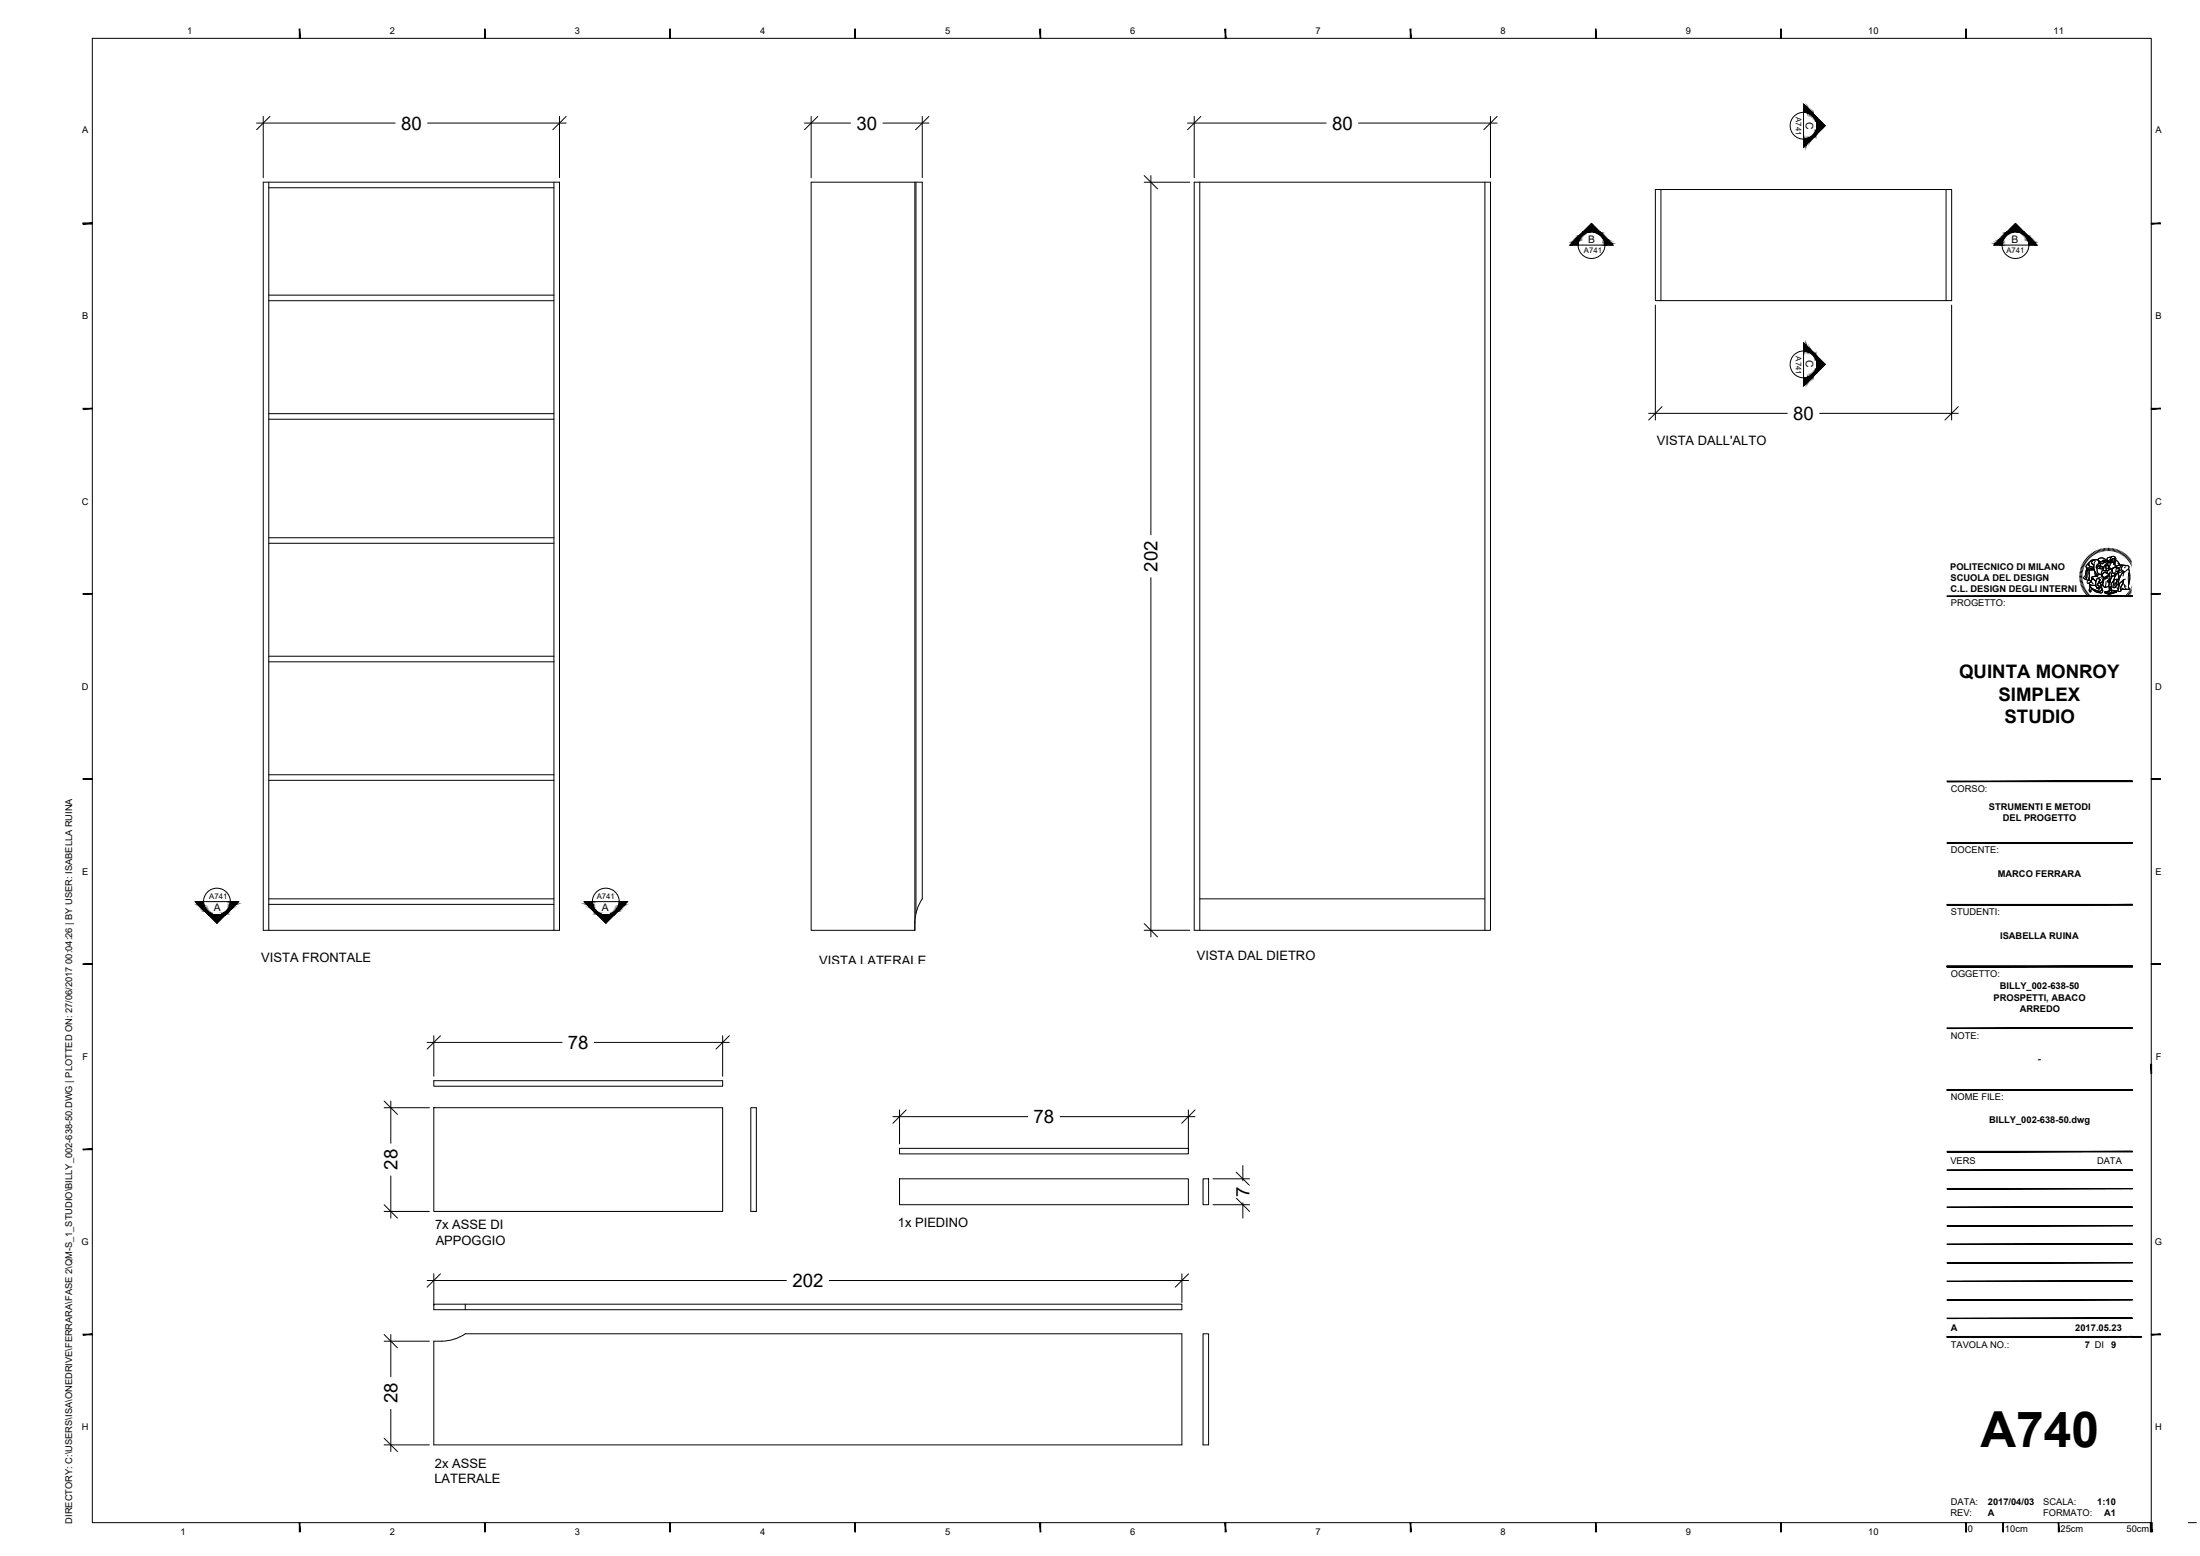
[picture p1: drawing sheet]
<svg xmlns="http://www.w3.org/2000/svg" width="594mm" height="420mm" viewBox="0 0 594 420" stroke-linecap="round" stroke-linejoin="round" font-family="sans-serif">
<!-- layer: ALTRE LINEE -->
<g fill="none" stroke="#000" stroke-width=".27">
<path d="M69.3 33.2h37.4M71.1 31.4v16.6M115.5 33.2h37.4M151.1 31.4v16.6M217.2 33.2h12.5M219 31.4v16.6M238.4 33.2h12.4M249 31.4v16.6M320.7 33.2h37.4M322.5 31.4v16.6M366.9 33.2h37.4M402.5 31.4v16.6"/>
<path d="M71.1 49.2h80v202h-80zM72.6 50.7h77M72.6 49.2v202M149.6 49.2v202M247 49.2v202h-28v-202h30v193.5a11.6 11.6 0 0 0-1.9 6.4M247.3 49.2v197.4M322.5 49.2h80v202h-80zM324 49.2v202M401 49.2v202M447 51.2h80v30h-80zM448.5 51.2v30M525.5 51.2v30"/>
<path d="M72.6 79.7h77M72.6 81.2h77M447 82.4v31M527 82.4v31M72.6 111.7h77M72.6 113.2h77M445.2 111.6h37.4M491.4 111.6h37.4M72.6 146.7h77M72.6 145.2h77M72.6 178.7h77M72.6 177.2h77"/>
<path d="M72.6 210.7h77M72.6 209.2h77M72.6 244.2h77M72.6 242.7h77M324 242.7h77M117.1 279.7v10.9M195.1 279.7v10.9M103.7 299.1h12.2M105.5 297.3v11.4M115.3 281.5h36.5M117.1 299.1h78v28h-78zM117.1 291.8h78v1.5h-78z"/>
<path d="M160.5 281.5h36.4M202.7 299.1h1.5v28h-1.5zM242.9 299.7v9.2M320.9 299.7v10.7M105.5 317.5v11.4M241.1 301.5h36.4M242.9 318.3h78v7h-78zM242.9 310.1h78v1.5h-78zM286.3 301.5h36.4M324.9 318.3h1.5v7h-1.5zM103.7 327.1h12.2M115.3 345.8h97.1"/>
<path d="M117.1 352.2h202v1.5h-202zM117.1 344v8.5M125.6 352.2v1.5M223.9 345.8h97M319.1 344v7.7M103.7 362.2h12.2M105.5 360.4v11.3M117.1 362.2a12.8 12.8 0 0 0 8.5-2h193.5v30h-202zM324.9 360.2h1.5v30h-1.5zM103.7 390.2h12.2M105.5 380.6v11.4"/>
</g>
<!-- layer: 0 -->
<g fill="none" stroke="#000" stroke-width=".27">
<path d="M72.9 31.4l-3.6 3.6M152.9 31.4l-3.6 3.6M220.8 31.4l-3.6 3.6M250.8 31.4l-3.6 3.6M324.3 31.4l-3.6 3.6M404.3 31.4l-3.6 3.6M309 47.4l3.6 3.6M448.8 109.8l-3.6 3.6M528.8 109.8l-3.6 3.6M309 249.4l3.6 3.6M118.9 279.7l-3.6 3.6M196.9 279.7l-3.6 3.6"/>
<path d="M103.7 297.3l3.6 3.6M244.7 299.7l-3.6 3.6M322.7 299.7l-3.6 3.6M327.6 318.3h9.8M333.8 316.5l3.6 3.6M335.6 314.7v4.1M103.7 325.3l3.6 3.6M327.6 325.3h9.8M333.8 323.5l3.6 3.6M335.6 324.8v4.1M118.9 344l-3.6 3.6M320.9 344l-3.6 3.6"/>
<path d="M103.7 360.4l3.6 3.6M103.7 388.4l3.6 3.6"/>
</g>
<!-- layer: ALTRE LINEE -->
<g fill="#fff" stroke="#fff" stroke-width=".27">
<path d="M108.1 31v4.4l5.9-4.4zM108.1 35.4l5.9-4.4v4.4z"/>
<path d="M231.1 31v4.4l5.9-4.4zM231.1 35.4l5.9-4.4v4.4z"/>
<path d="M359.5 31v4.4l5.9-4.4zM359.5 35.4l5.9-4.4v4.4z"/>
<path d="M153.2 279.3v4.4l5.9-4.4zM153.2 283.7l5.9-4.4v4.4z"/>
<path d="M103.3 310.1v6h4.4zM103.3 310.1h4.4v6z"/>
<path d="M103.3 373.2v5.9h4.4zM103.3 373.2h4.4v5.9z"/>
<path d="M213.8 343.6v4.4l8.7-4.4zM213.8 348l8.7-4.4v4.4z"/>
<path d="M279 299.3v4.4l5.8-4.4zM279 303.7l5.8-4.4v4.4z"/>
<path d="M484.1 109.4v4.4l5.8-4.4zM484.1 113.8l5.8-4.4v4.4z"/>
</g>
<!-- layer: A-ANNO-SYMB -->
<g fill="#000" stroke="#000" stroke-width=".27">
<path d="M490.6 31.7l2.3 2.3-2.3 2.2zM429.8 60.3l2.2 2.3h-4.4zM544.2 60.3l2.3 2.3h-4.5zM490.6 96.2l2.3 2.2-2.3 2.2zM56.4 247.1h4.4l-2.2 2.2zM161.4 247.1h4.4l-2.2 2.2z"/>
<path d="M487 28.1l.4 .4v1.8zM487 28.1v2.2h.4z"/>
<path d="M487 37.6h.4v1.8zM487 37.6v2.2l.4-.4z"/>
<path d="M487.4 28.5l.4 .4v1.5zM487.4 28.5v1.8l.4 .1z"/>
<path d="M487.4 37.6l.4-.1v1.5zM487.4 37.6v1.8l.4-.4z"/>
<path d="M487.8 28.9l.3 .3v1.3zM487.8 28.9v1.5l.3 .1z"/>
<path d="M487.8 37.5l.3-.1v1.3zM487.8 37.5v1.5l.3-.3z"/>
<path d="M488.1 29.2l.4 .4v1zM488.1 29.2v1.3l.4 .1z"/>
<path d="M488.1 37.4l.4-.1v1zM488.1 37.4v1.3l.4-.4z"/>
<path d="M488.5 29.6l.3 .3v.9zM488.5 29.6v1l.3 .2z"/>
<path d="M488.5 37.3l.3-.2v.9zM488.5 37.3v1l.3-.3z"/>
<path d="M488.8 29.9l.3 .4v.7zM488.8 29.9v.9l.3 .2z"/>
<path d="M488.8 37.1l.3-.2v.7zM488.8 37.1v.9l.3-.4z"/>
<path d="M489.1 30.3l.3 .2v.8zM489.1 30.3v.7l.3 .3z"/>
<path d="M489.1 36.9l.3-.3v.8zM489.1 36.9v.7l.3-.2z"/>
<path d="M489.4 30.5l.3 .3v.7zM489.4 30.5v.8l.3 .2z"/>
<path d="M489.7 36.4v.7l-.3-.5zM489.4 36.6v.8l.3-.3z"/>
<path d="M489.7 30.8l.3 .2v.8zM489.7 30.8v.7l.3 .3z"/>
<path d="M490 36.1v.8l-.3-.5zM489.7 36.4v.7l.3-.2z"/>
<path d="M490 31l.2 .3v.8zM490 31v.8l.2 .3z"/>
<path d="M490.2 35.8v.9l-.2-.6zM490 36.1v.8l.2-.2z"/>
<path d="M490.2 31.3l.1 .1v1.1zM490.2 31.3l.1 1.2z"/>
<path d="M490.3 35.4v1.1l-.1-.7zM490.2 35.8v.9l.1-.2z"/>
<path d="M490.3 31.4l.2 1.4zM490.3 31.4l.2 1.4z"/>
<path d="M490.5 35.1v1.2zM490.3 35.4v1.1z"/>
<path d="M490.5 31.6l.1 1.6zM490.5 31.6l.1 1.6z"/>
<path d="M490.6 34.7v1.5zM490.5 35.1v1.2z"/>
<path d="M490.6 31.7v1.9zM490.6 31.7v1.9z"/>
<path d="M490.6 34.3v1.9zM490.6 34.7v1.5z"/>
<path d="M490.6 31.7v2.3zM490.6 31.7v2.3z"/>
<path d="M490.6 34v2.2zM490.6 34.3v1.9z"/>
<path d="M424.3 65.8h1.9l-2.2 .4zM424 66.2h2.1l.1-.4z"/>
<path d="M424.3 65.8l.4-.4h1.5zM424.3 65.8h1.9v-.4z"/>
<path d="M425.1 65.1h1.2l-1.6 .3zM424.7 65.4h1.5l.1-.3z"/>
<path d="M425.4 64.7h1.1l-1.4 .4zM425.1 65.1h1.2l.2-.4z"/>
<path d="M425.8 64.4h.8l-1.2 .3zM425.4 64.7h1.1l.1-.3z"/>
<path d="M426.1 64.1h.7l-1 .3zM425.8 64.4h.8l.2-.3z"/>
<path d="M426.4 63.8h.7l-1 .3zM426.1 64.1h.7l.3-.3z"/>
<path d="M426.4 63.8l.2-.3h.7zM426.4 63.8h.7l.2-.3z"/>
<path d="M426.9 63.2h.7l-1 .3zM426.6 63.5h.7l.3-.3z"/>
<path d="M426.9 63.2l.2-.2h.9zM426.9 63.2h.7l.4-.2z"/>
<path d="M427.2 62.9h1.1l-1.2 .1zM427.1 63l1.2-.1z"/>
<path d="M427.4 62.7h1.3l-1.5 .2zM427.2 62.9l1.5-.2z"/>
<path d="M427.5 62.6h1.5l-1.6 .1zM427.4 62.7l1.6-.1z"/>
<path d="M427.5 62.6h1.9zM427.5 62.6h1.9z"/>
<path d="M427.6 62.6h2.2zM427.5 62.6h2.3z"/>
<path d="M429.8 62.6h2.2zM430.1 62.6h1.9z"/>
<path d="M430.1 62.6h1.9zM430.5 62.6h1.6z"/>
<path d="M430.5 62.6h1.6zM430.9 62.7h1.3z"/>
<path d="M430.9 62.7h1.3zM431.2 62.9h1.1z"/>
<path d="M431.2 62.9h1.1l-.7 .1zM431.6 63h.9l-.2-.1z"/>
<path d="M431.6 63h.9l-.6 .2zM431.9 63.2h.8l-.2-.2z"/>
<path d="M431.9 63.2h.8l-.5 .3zM432.2 63.5h.7l-.2-.3z"/>
<path d="M432.2 63.5h.7l-.4 .3zM432.5 63.8h.7l-.3-.3z"/>
<path d="M432.5 63.8h.7l-.5 .3zM432.7 64.1h.8l-.3-.3z"/>
<path d="M432.7 64.1h.8l-.6 .3zM432.9 64.4h.9l-.3-.3z"/>
<path d="M432.9 64.4h.9l-.7 .3zM433.1 64.7h1l-.3-.3z"/>
<path d="M433.1 64.7h1l-.9 .4zM433.2 65.1h1.3l-.4-.4z"/>
<path d="M433.2 65.1h1.3l-1.2 .3zM433.3 65.4h1.5l-.3-.3z"/>
<path d="M433.3 65.4h1.5l-1.4 .4zM433.4 65.8h1.8l-.4-.4z"/>
<path d="M433.4 65.8h1.8l-1.8 .4zM433.4 66.2h2.2l-.4-.4z"/>
<path d="M538.8 65.8l1.8 .4v-.4zM538.8 65.8l1.8 .4h-2.2z"/>
<path d="M539.2 65.4l1.4 .4 .1-.4zM538.8 65.8l.4-.4 1.4 .4z"/>
<path d="M539.5 65.1l1.2 .3 .1-.3zM539.5 65.1l1.2 .3h-1.5z"/>
<path d="M539.9 64.7l.9 .4 .1-.4zM539.9 64.7l.9 .4h-1.3z"/>
<path d="M540.2 64.4l.7 .3 .2-.3zM540.2 64.4l.7 .3h-1z"/>
<path d="M540.6 64.1l.5 .3 .2-.3zM540.6 64.1l.5 .3h-.9z"/>
<path d="M540.8 63.8l.5 .3 .3-.3zM540.8 63.8l.5 .3h-.7z"/>
<path d="M541.1 63.5l.5 .3 .2-.3zM540.8 63.8l.3-.3 .5 .3z"/>
<path d="M541.3 63.2l.5 .3 .3-.3zM541.3 63.2l.5 .3h-.7z"/>
<path d="M541.5 63l.6 .2 .3-.2zM541.5 63l.6 .2h-.8z"/>
<path d="M541.7 62.9l.7 .1 .4-.1zM541.7 62.9l.7 .1h-.9z"/>
<path d="M541.9 62.7h1.2zM541.7 62.9h1.1z"/>
<path d="M541.9 62.6h1.6zM541.9 62.6l1.2 .1h-1.2z"/>
<path d="M542 62.6h1.9zM541.9 62.6h1.6z"/>
<path d="M542 62.6h2.2zM542 62.6h1.9z"/>
<path d="M544.2 62.6h2.3zM544.2 62.6h2.3z"/>
<path d="M544.6 62.6h1.9zM544.6 62.6h1.9z"/>
<path d="M545 62.6l1.6 .1zM545 62.6l1.6 .1z"/>
<path d="M545.4 62.7l1.4 .2zM545.4 62.7l1.4 .2z"/>
<path d="M545.7 62.9l1.2 .1-.1-.1zM545.7 62.9l1.2 .1z"/>
<path d="M546.1 63l1 .2-.2-.2zM546.1 63l1 .2h-.7z"/>
<path d="M546.4 63.2l1 .3-.3-.3zM546.4 63.2l1 .3h-.7z"/>
<path d="M546.7 63.5l1 .3-.3-.3zM546.7 63.5l1 .3h-.8z"/>
<path d="M546.9 63.8l1 .3-.2-.3zM546.9 63.8l1 .3h-.7z"/>
<path d="M547.2 64.1l1.1 .3-.4-.3zM547.2 64.1l1.1 .3h-.9z"/>
<path d="M547.4 64.4l1.2 .3-.3-.3zM547.4 64.4l1.2 .3h-1z"/>
<path d="M547.6 64.7l1.4 .4-.4-.4zM547.6 64.7l1.4 .4h-1.3z"/>
<path d="M547.7 65.1l1.6 .3-.3-.3zM547.7 65.1l1.6 .3h-1.5z"/>
<path d="M547.8 65.4l1.9 .4-.4-.4zM547.8 65.4l1.9 .4h-1.9z"/>
<path d="M547.8 65.8l2.3 .4-.4-.4zM547.8 65.8l2.3 .4h-2.2z"/>
<path d="M487.4 93l-.4 1.8h.4zM487 92.6l.4 .4-.4 1.8z"/>
<path d="M487.8 93.3l-.4 1.5 .4 .1zM487.4 93l.4 .3-.4 1.5z"/>
<path d="M488.1 93.7l-.3 1.2 .3 .1zM487.8 93.3l.3 .4-.3 1.2z"/>
<path d="M488.5 94l-.4 1 .4 .1zM488.1 93.7l.4 .3-.4 1z"/>
<path d="M488.8 94.4l-.3 .7 .3 .2zM488.5 94l.3 .4-.3 .7z"/>
<path d="M489.1 94.7l-.3 .6 .3 .2zM488.8 94.4l.3 .3-.3 .6z"/>
<path d="M489.4 95l-.3 .5 .3 .2zM489.1 94.7l.3 .3-.3 .5z"/>
<path d="M489.7 95.3l-.3 .4 .3 .3zM489.4 95l.3 .3-.3 .4z"/>
<path d="M490 95.5l-.3 .5 .3 .3zM489.7 95.3l.3 .2-.3 .5z"/>
<path d="M490.2 95.7l-.2 .6 .2 .3zM490 95.5l.2 .2-.2 .6z"/>
<path d="M490.3 95.9l-.1 .7 .1 .3zM490.2 95.7l.1 .2-.1 .7z"/>
<path d="M490.5 96v1.3zM490.3 95.9v1z"/>
<path d="M490.6 96.1v1.5zM490.5 96v1.3z"/>
<path d="M490.6 96.2v1.8zM490.6 96.1v1.5z"/>
<path d="M490.6 96.2v2.2zM490.6 96.2v1.8z"/>
<path d="M487.4 102l-.4 2.2 .4-.4zM487 102h.4l-.4 2.2z"/>
<path d="M487.8 101.9l-.4 1.9 .4-.3zM487.4 102l.4-.1-.4 1.9z"/>
<path d="M488.1 101.8l-.3 1.7 .3-.4zM487.8 101.9l.3-.1-.3 1.7z"/>
<path d="M488.5 101.7l-.4 1.4 .4-.3zM488.1 101.8l.4-.1-.4 1.4z"/>
<path d="M488.8 101.5l-.3 1.3 .3-.4zM488.5 101.7l.3-.2-.3 1.3z"/>
<path d="M489.1 101.3l-.3 1.1 .3-.3zM488.8 101.5l.3-.2-.3 1.1z"/>
<path d="M489.4 101.1l-.3 1 .3-.3zM489.1 101.3l.3-.2-.3 1z"/>
<path d="M489.7 100.8l-.3 1 .3-.3zM489.7 100.8l-.3 1v-.7z"/>
<path d="M490 100.5l-.3 1 .3-.2zM490 100.5l-.3 1v-.7z"/>
<path d="M490.2 100.2l-.2 1.1 .2-.2zM490.2 100.2l-.2 1.1v-.8z"/>
<path d="M490.3 99.9l-.1 1.2 .1-.2zM490.3 99.9l-.1 1.2z"/>
<path d="M490.5 99.5l-.2 1.4zM490.5 99.5l-.2 1.4z"/>
<path d="M490.6 99.2l-.1 1.6zM490.6 99.2l-.1 1.6z"/>
<path d="M490.6 98.8v1.9zM490.6 98.8v1.9z"/>
<path d="M490.6 98.4v2.2zM490.6 98.4v2.2z"/>
<path d="M52.8 243.5l.3 .3h1.9zM52.8 243.5h2.2v.3z"/>
<path d="M53.1 243.8l.4 .4h1.5zM53.1 243.8h1.9v.4z"/>
<path d="M53.5 244.2l.4 .4h1.2zM53.5 244.2h1.5l.1 .4z"/>
<path d="M53.9 244.6l.3 .3h1.1zM53.9 244.6h1.2l.2 .3z"/>
<path d="M54.2 244.9l.4 .4h.8zM54.2 244.9h1.1l.1 .4z"/>
<path d="M54.6 245.3l.3 .3h.7zM54.6 245.3h.8l.2 .3z"/>
<path d="M54.9 245.6l.3 .3h.7zM54.9 245.6h.7l.3 .3z"/>
<path d="M55.2 245.9l.2 .3h.8zM55.2 245.9h.7l.3 .3z"/>
<path d="M55.4 246.2l.3 .2h.7zM55.4 246.2h.8l.2 .2z"/>
<path d="M55.7 246.4l.2 .2h.9zM55.7 246.4h.7l.4 .2z"/>
<path d="M55.9 246.6l.2 .2h1zM55.9 246.6l1.2 .2z"/>
<path d="M56.1 246.8l1.4 .1zM56.1 246.8l1.4 .1z"/>
<path d="M56.2 246.9l1.6 .1zM56.2 246.9l1.6 .1z"/>
<path d="M56.3 247l1.9 .1zM56.3 247l1.9 .1z"/>
<path d="M56.3 247.1h2.3zM56.3 247.1h2.3z"/>
<path d="M58.6 247.1h2.2zM59 247.1h1.8z"/>
<path d="M59 247.1h1.8zM59.3 247h1.6z"/>
<path d="M59.3 247h1.6zM59.7 246.9h1.3z"/>
<path d="M59.7 246.9h1.3l-1-.1zM60 246.8h1.1l-.1 .1z"/>
<path d="M60 246.8h1.1l-.7-.2zM60.4 246.6h.9l-.2 .2z"/>
<path d="M60.4 246.6h.9l-.6-.2zM60.7 246.4h.8l-.2 .2z"/>
<path d="M60.7 246.4h.8l-.5-.2zM61 246.2h.7l-.2 .2z"/>
<path d="M61.3 245.9l-.3 .3h.7zM61.3 245.9h.7l-.3 .3z"/>
<path d="M61.5 245.6l-.2 .3h.7zM61.5 245.6h.8l-.3 .3z"/>
<path d="M61.7 245.3l-.2 .3h.8zM61.7 245.3h.9l-.3 .3z"/>
<path d="M61.9 244.9l-.2 .4h.9zM61.9 244.9h1l-.3 .4z"/>
<path d="M62 244.6l-.1 .3h1zM62 244.6h1.3l-.4 .3z"/>
<path d="M62.1 244.2l-.1 .4h1.3zM62.1 244.2h1.5l-.3 .4z"/>
<path d="M62.2 243.8l-.1 .4h1.5zM62.2 243.8h1.8l-.4 .4z"/>
<path d="M62.2 243.5v.3h1.8zM62.2 243.5h2.2l-.4 .3z"/>
<path d="M158.1 243.8l1.9-.3v.3zM157.8 243.5l.3 .3 1.9-.3z"/>
<path d="M158.5 244.2l1.5-.4v.4zM158.1 243.8l.4 .4 1.5-.4z"/>
<path d="M158.9 244.6l1.1-.4 .1 .4zM158.5 244.2l.4 .4 1.1-.4z"/>
<path d="M159.2 244.9l.9-.3 .2 .3zM158.9 244.6l.3 .3 .9-.3z"/>
<path d="M159.6 245.3l.7-.4 .2 .4zM159.2 244.9l.4 .4 .7-.4z"/>
<path d="M159.9 245.6l.6-.3 .2 .3zM159.6 245.3l.3 .3 .6-.3z"/>
<path d="M160.2 245.9l.5-.3 .2 .3zM159.9 245.6l.3 .3 .5-.3z"/>
<path d="M160.5 246.2l.4-.3 .3 .3zM160.2 245.9l.3 .3 .4-.3z"/>
<path d="M160.7 246.4l.5-.2 .3 .2zM160.5 246.2l.2 .2 .5-.2z"/>
<path d="M160.9 246.6l.6-.2 .3 .2zM160.7 246.4l.2 .2 .6-.2z"/>
<path d="M161.1 246.8l.7-.2 .3 .2zM160.9 246.6l.2 .2 .7-.2z"/>
<path d="M161.2 246.9l.9-.1 .4 .1zM161.1 246.8l.1 .1 .9-.1z"/>
<path d="M161.3 247h1.5zM161.2 246.9h1.3z"/>
<path d="M161.3 247.1h1.9zM161.3 247h1.5z"/>
<path d="M161.4 247.1h2.2zM161.3 247.1h1.9z"/>
<path d="M163.6 247.1h2.2zM163.6 247.1h2.2z"/>
<path d="M164 247.1l1.9-.1zM164 247.1l1.9-.1z"/>
<path d="M164.3 247l1.7-.1zM164.3 247l1.7-.1z"/>
<path d="M164.7 246.9l1.4-.1zM164.7 246.9l1.4-.1z"/>
<path d="M165.1 246.8l1.2-.2-.2 .2zM165.1 246.8l1.2-.2z"/>
<path d="M165.4 246.6l1.1-.2-.2 .2zM165.4 246.6l1.1-.2h-.8z"/>
<path d="M165.7 246.4l1-.2-.2 .2zM165.7 246.4l1-.2h-.7z"/>
<path d="M166 246.2l1-.3-.3 .3zM166.3 245.9l-.3 .3 1-.3z"/>
<path d="M166.3 245.9l1-.3-.3 .3zM166.5 245.6l-.2 .3 1-.3z"/>
<path d="M166.5 245.6l1.1-.3-.3 .3zM166.7 245.3l-.2 .3 1.1-.3z"/>
<path d="M166.7 245.3l1.2-.4-.3 .4zM166.9 244.9l-.2 .4 1.2-.4z"/>
<path d="M166.9 244.9l1.4-.3-.4 .3zM167 244.6l-.1 .3 1.4-.3z"/>
<path d="M167 244.6l1.7-.4-.4 .4zM167.1 244.2l-.1 .4 1.7-.4z"/>
<path d="M167.1 244.2l1.9-.4-.3 .4zM167.2 243.8l-.1 .4 1.9-.4z"/>
<path d="M167.2 243.8l2.2-.3-.4 .3zM167.2 243.5v.3l2.2-.3z"/>
</g>
<g fill="none" stroke="#000" stroke-width=".27">
<path d="M487 30.3v-2.2l5.9 5.9-5.9 5.8v-2.2M426.1 66.2h-2.1l5.8-5.9 5.8 5.9h-2.2M540.6 66.2h-2.2l5.8-5.9 5.9 5.9h-2.2M487 94.8v-2.2l5.9 5.8-5.9 5.8v-2.2M55 243.5h-2.2l5.8 5.8 5.8-5.8h-2.2M160 243.5h-2.2l5.8 5.8 5.8-5.8h-2.2"/>
<circle cx="487" cy="33.9" r="3.6"/>
<circle cx="429.8" cy="66.2" r="3.6"/>
<circle cx="544.2" cy="66.2" r="3.6"/>
<circle cx="487" cy="98.4" r="3.6"/>
<circle cx="58.6" cy="243.5" r="3.6"/>
<circle cx="163.6" cy="243.5" r="3.6"/>
</g>
<!-- layer: SIMBOLI -->
<path d="M487 30.3v7.3M426.1 66.2h7.3M540.6 66.2h7.3M487 94.8v7.2M55 243.5h7.2M160 243.5h7.2" fill="none" stroke="#000" stroke-width=".27"/>
<!-- layer: 0 -->
<path d="M333.5 320.3v3h4.3zM333.5 320.3h4.3v3z" fill="#fff" stroke="#fff" stroke-width=".27"/>
<!-- layer: G-ANNO-LOGO -->
<g fill="none" stroke="#000" stroke-width=".27">
<path d="M561.6 155.7h.6M561.6 155.3h.6M561.6 154.9l.7 .1M561.6 154.6l.7 .1M561.7 154.2l.7 .2M561.8 153.9l.6 .1M561.9 153.5l.6 .2M562 153.2l.6 .2M562.1 152.9l.6 .2M562.2 152.5l.6 .3M562.2 156h-.6M562.3 156.3l-.7 .1"/>
<path d="M562.3 156.6l-.7 .1M562.4 157l-.7 .1M562.4 152.2l.6 .3M562.4 157.3l-.6 .1M562.5 157.6l-.6 .2M562.6 151.9l.5 .3M562.6 157.9l-.6 .2M562.7 158.2l-.6 .2M562.7 151.6l.6 .4M562.8 158.5l-.6 .3M562.9 151.3l.6 .4M563 158.8l-.6 .3"/>
<path d="M563.1 159.1l-.6 .3M563.2 151l.5 .4M563.3 159.4l-.6 .3M563.4 150.7l.5 .5M563.4 153.3l.7 .1a.85 .85 0 0 0 1.3-.2l.1 .6-.9 .1a.78 .78 0 0 1-1.2-.5zM563.5 153.3v.4M563.5 159.6l-.6 .4M563.6 150.5l.5 .4M563.6 153.8l-.2 .6-.2 1.3-.3 .7 .4 .1M563.7 159.9l-.6 .4M563.7 152.3l.4-.2-.1 .3a.83 .83 0 0 0 1 .7l.3 .2-.1 .1a.74 .74 0 0 1-1.1 0h-.3a.51 .51 0 0 1-.5-.4 .51 .51 0 0 1 .3-.6zM563.9 150.2l.4 .5"/>
<path d="M563.9 153.8l-.3 .5-.1 1.6-.2 .6 .7 .2M563.9 153.8l.4 .1-.2 .5 .1 1.2-.1 1-.1 .1a.44 .44 0 0 1-.6-.2 .44 .44 0 0 1 .1-.6l.1-1.4zM564.1 152.1l-.6 .5a.44 .44 0 0 0-.2 .5 .44 .44 0 0 0 .5 .3h.6a.65 .65 0 0 0 1-.2M564.1 150l.5 .5M564.1 157.4v.1a1.21 1.21 0 0 0 1.8 .4M564.2 151.8l.6-.5 1.3-.2a1 1 0 0 0-1.2 1l.5 .4v.7l-.6-.1a.67 .67 0 0 1-.8-.7zM564.3 157.8l.1 .5 .7 .7 1.9 .9M564.3 157.8l.6 .3 1-.2 .5 .8-.1 .2 .2-.2 .3 .4-.2-.5 .3 .4-.1-.5 .4 .1-.8-.6 .3-.8 .4 .2 .3 1a.79 .79 0 0 1 .1 .9 .79 .79 0 0 1-.9 .3l-1.7-.8-.5-.5zM564.3 153.9l1.2-.1 .6 1.2-.1 .5-.3 .1a.6 .6 0 0 0-.7 .1 .6 .6 0 0 0-.2 .6l.2 .1-.4 .5a.56 .56 0 0 1-.5-.8v-1.7zM564.3 153.9l-.2 .6 .1 2.2M564.4 149.7l.4 .6M564.4 158.4v.2a.82 .82 0 0 0 0 1.2l.3-.2-.2-.1a.51 .51 0 0 1 .4-.4 .51 .51 0 0 1 .5 .4l.9 .4a1.3 1.3 0 0 0 1.5-.1l-.2-.7"/>
<path d="M564.4 158.4l.8 .7 1.4 .6 .7-.1 .3-.6a.65 .65 0 0 1 0 1 .65 .65 0 0 1-.9 0l-1.3-.6a.44 .44 0 0 0-.5-.3 .44 .44 0 0 0-.3 .5v.2h-.2a.85 .85 0 0 1 0-1.2zM564.6 156.9a.5 .5 0 0 0-.8-.1 .5 .5 0 0 0 .1 .7 .61 .61 0 0 1 .6-.3 .61 .61 0 0 1 .5 .3l.3 .2M564.7 149.5l.4 .6M564.8 156.6l.5-.3 .1 .1a.73 .73 0 0 1 .5 1.1v.4a1.29 1.29 0 0 1-1.7-.4l.1-.2 .5-.1-.2-.3zM564.8 155.9l1.2-.4 .3 .1 .2-.4 .5-.1 .6 .2 .4 .5a.91 .91 0 0 1-.3 1.2 .65 .65 0 0 1-1 .2l.1-.1a.47 .47 0 0 0 .1-.8 .47 .47 0 0 0-.8 .2l-.1 .4-.7-.6a.29 .29 0 0 1-.5 0 .29 .29 0 0 1 0-.4zM565 149.3l.3 .6M565.1 151.4a.93 .93 0 0 1 1.1-.3 .93 .93 0 0 1 .6 1l-.3 .3a1 1 0 0 0-.2 1.4 .99 .99 0 0 0 .7 1.3l-.5 .1-.1 .4a.37 .37 0 0 1-.4-.2 .37 .37 0 0 1 0-.4l-.6-1.3v-1.2a.56 .56 0 0 1-.5-.4 .56 .56 0 0 1 .2-.7zM565.2 156.2l.7 .7M565.2 156.3l-.5 .4 .1 .5M565.3 149.1l.3 .6M565.3 153.2l-.4-.1a.75 .75 0 0 1-.9-.7l.2-.6 .5-.5 .8-.2a.82 .82 0 0 1 1.1 .2 .82 .82 0 0 1-.1 1.1 1 1 0 0 0-.2 1.4 .99 .99 0 0 0 .7 1.3l-.5 .1M565.5 153.8h-2.1l-.3 1.5-.5 .7 .3 .3"/>
<path d="M565.6 148.9l.3 .6M565.6 154.2l.2 1.4M565.8 151.4l-.3 .7-.1 1.6 .7 1.3-.1 .5 .4 .1 .1-.4M565.9 148.8l.3 .6M566 155.5l-.4 .1a.59 .59 0 0 0-.6 .1 .59 .59 0 0 0-.2 .6l.2 .1M566.1 151.1a.87 .87 0 0 0-.9 .2 .87 .87 0 0 0-.2 1l.4 .2M566.2 156.4a.45 .45 0 0 1 .6-.1 .45 .45 0 0 1 .2 .6l-.6 1.1 .8 .6-.4-.1 .1 .5-.3-.4 .1 .5-.2-.4-.2 .2 .1-.2-.4-.6-.1-.9zM566.2 148.6l.3 .6M566.3 156.3a.47 .47 0 0 1 .7 .1 .47 .47 0 0 1-.2 .7l-.4 .9 .8 .7-.4-.2 .1 .5-.3-.4 .1 .5-.2-.4-.2 .2 .1-.2-.4-.6v-1.2zM566.3 152.5l1-.4-.1 .5-1.1 .5zM566.4 153l.8-.3 .2 .2-.4 .2 .2 .4a.6 .6 0 0 1-.8-.5zM566.4 153a.57 .57 0 0 0 .8 .5"/>
<path d="M566.5 151.2l.7-.6 1 .2a.3 .3 0 0 1 .4 .4 .3 .3 0 0 1-.4 .2l-.3-.2-.7 .5-.4-.2M566.6 148.5l.2 .6M566.7 150.9l1-.3 .7 .4a.22 .22 0 0 1 .2 .3 .22 .22 0 0 1-.3 .2l-.4-.2-.4 .4h-.4l-.6-.5zM566.8 151.5l.7 .2 .5-.5 .3 .3-.2 .5-.4 .3-.4-.2-.6 .1zM566.9 148.4l.2 .6M567 155.1l.6 .2 .4 .6a.82 .82 0 0 1-.2 1.1h-.1M567.1 157.4l.3 1a.79 .79 0 0 1 .1 .9 .79 .79 0 0 1-.9 .3M567.1 153h.9l-.3 .1a.38 .38 0 0 1-.4 .6 .38 .38 0 0 1-.3-.6zM567.1 152.7l.3 .2M567.2 156l-.8 .2M567.2 152.4v.2l-1.1 .5M567.2 148.3l.2 .6"/>
<path d="M567.3 152.1l-.3 .5M567.4 155.6l.8 .5M567.5 153a.34 .34 0 0 0-.4 .3 .34 .34 0 0 0 .4 .3 .34 .34 0 0 0 .2-.5l.3-.1-.7 .1M567.5 156.1a.7 .7 0 0 1 .2 .9 .7 .7 0 0 1-1 .3M567.6 155.3l.1-.4a.91 .91 0 0 1 1.3-.1l.3 .2a.32 .32 0 0 1 .2 .3 .32 .32 0 0 1-.3 .3l-1.2 .3 .6 .4 .4-.2 .1-.4a.37 .37 0 0 0 .4-.3 .37 .37 0 0 0-.2-.4l-.6-.4h-.6l-.5 .7-.2-.1v-.4l.5-.9 .2 .2h1.1l.5-.4v-.3l.6 .2v.5a.61 .61 0 0 1-.1 .9l.1 .8-.3 .4-.5 .3-.1 .4-.3-.1 .1 .3a.23 .23 0 0 1 .4 .1 .23 .23 0 0 1-.1 .3l.3-.2-.4 1.1a.96 .96 0 0 1-1.4-.1l-.4-.4 .3-.6 .2-1.1M567.6 155.1l.6-.5 .6 .1 .5 .3a.32 .32 0 0 1 .2 .5 .32 .32 0 0 1-.5 .1l-.3 .1a.5 .5 0 0 1-.6 .3 .5 .5 0 0 1-.4-.5zM567.6 148.2l.1 .7M567.6 157.9l.8 .7M567.8 152l.1 .1M567.9 151.6l.2 .1M567.9 157.3l.1 .9M567.9 153.9a1.29 1.29 0 0 0-.5 1.3"/>
<path d="M567.9 148.1l.1 .7M568 151.7h-.1M568 155.9l1.2-.3-.2 .5-.4 .2-.5-.1zM568 156.8l-.3 .9-.4 .4M568.3 151.8l.8-.2a.29 .29 0 0 1 .2 .5 .29 .29 0 0 1-.5 0zM568.3 148.1l.1 .7M568.3 151.5l-.2 .5-.4 .2-.4-.1-.6 .1M568.3 152.7l.5-.2h.5l.4 1a.22 .22 0 0 1-.1 .3 .22 .22 0 0 1-.3-.1 .22 .22 0 0 1 .2-.3l-.2-.7a.44 .44 0 0 0-.7-.1 .44 .44 0 0 0 .1 .7v.1a.43 .43 0 0 1 .2 .4 .43 .43 0 0 1-.4 .4l-.7-.4zM568.4 159.8l2-.4 1.2 .2-2.1 .6zM568.4 159.8l1.1 .4v.3l-1.1-.4zM568.6 152.6l.4-.1 .3 .2 .2 .5a.64 .64 0 0 1-.1 .7 .64 .64 0 0 1-.7 .2zM568.6 148l.1 .7"/>
<path d="M568.7 151.6l.1-.2a.53 .53 0 0 1 .8 .5l-.3 .1M568.7 157l-.3 1.6 1.1-.2M568.7 156.1l.1 .1M568.8 151.4a.53 .53 0 0 1 .8 .5l-.3 .1-.2-.4-.4 .1zM568.8 155.7l.2 .1M568.8 156l.1 .1M568.9 155.8l-.1 .1M568.9 152.8v.1M569 152.8l-.2 .1M569 148v.7M569.1 151.8a.44 .44 0 0 0-.8 .1h.3a.34 .34 0 0 0 .4 .2 .34 .34 0 0 0 .2-.4l-.1-.1v.3M569.1 154.1v.7"/>
<path d="M569.1 156.8l.3 .1 .1-.5 .5-.2-.5 1.3a.23 .23 0 0 0 .1-.3 .23 .23 0 0 0-.4-.1zM569.2 155.6l-.2 .5a.51 .51 0 0 1-.8-.1M569.2 152.7l.2 .2-.1 .1M569.3 152.8a.43 .43 0 0 0-.6-.2 .43 .43 0 0 0 0 .7 .51 .51 0 0 1-.1 .9 .51 .51 0 0 1-.7-.5l.4-1 .7-.3 .6 .5 .2 .8-.3 .2-.2-.4M569.4 148l-.1 .7M569.4 153.1l-.2 .1M569.4 153a.42 .42 0 0 1 0 .6 .42 .42 0 0 1-.6-.1h-.1M569.4 153.8l-.2 .3h-.5M569.6 151.9v-.1a.99 .99 0 0 1 0 1.2M569.6 156.4h.1M569.6 157l-.1 .5 .3-.2M569.7 151.4l.1 .4"/>
<path d="M569.7 153.4l-.1-.5a.87 .87 0 0 0 0-1.1l-.3-.4a.39 .39 0 0 1-.4-.3 .39 .39 0 0 1 .3-.5l.4-.1a.26 .26 0 0 1 .4 0 .26 .26 0 0 1-.1 .4v1.1h.2l.1-.5a.42 .42 0 0 0 .3 .4 .42 .42 0 0 0 .4-.2l-.1 .7 .3-.2 .3 .7-1.1 .7M569.7 148v.7M569.8 156.7l-.2 .3v-.2M569.8 154.4l-.2 1.4M569.8 153.6l.4 .3M569.8 158.5l.2-.1 .2 1-.3-.5-.4 .7zM569.9 155.6l-.4 .3v.5M570 156.2l-.4 .2-.2 .5h-.4l.3 .3 .3-.1M570 154.5l-.4 .8M570.1 148.1l-.1 .6M570.1 150.5l.6-.3 .6 .5v.9l-.4 .8v-.7l.3-.5a.32 .32 0 0 0-.2-.4 .32 .32 0 0 0-.4 .1l-.3 .1-.2 1h-.2l-.1-.8zM570.1 150.5h-.5a.62 .62 0 0 0-.6 .7"/>
<path d="M570.2 151.5l.2 .4 .5-.2M570.2 150.3h.7l.5 .5-.1 .7-.4 .9v-.7l.3-.5a.32 .32 0 0 0-.2-.4 .32 .32 0 0 0-.4 .1l-.3 .2-.2 .9h-.2l-.1-.8zM570.3 153.6l.2-.1a1.58 1.58 0 0 1 1.9 .2l-.1 .5a1.28 1.28 0 0 1-1.2 .8l-.7-.5zM570.3 151l.4-.1a.29 .29 0 0 1 .4 0 .29 .29 0 0 1 .1 .4l-.3 .4a.4 .4 0 0 1-.4 .2 .4 .4 0 0 1-.3-.4zM570.3 151.2l.3 .1M570.4 155.6l.8-.1-.7 1.5a1.53 1.53 0 0 0-.5 1.5h-.2l-.2 .5-.2-.9zM570.4 155.6l-1 2.5 .2 .9-.1 .9 .4-1 .3 .9-.2-1.4-.4 .6M570.4 148.1l-.1 .7M570.4 151.7h.1M570.4 154.6a.64 .64 0 0 0 0 1l.9-.2 .4-.6M570.4 151.3h.1M570.5 151.6h.1"/>
<path d="M570.8 148.2l-.2 .6M570.8 151.4l.2 .1M570.9 156.5l.7-.1-.5 1.4 .2 .7-.3 .2-.4-.1zM570.9 151.4v.1M571.1 152.2l.3 .7M571.1 154.7h.1M571.1 148.3l-.1 .6M571.2 153.1a2.29 2.29 0 0 1 1.8-.5l-.7 .9zM571.2 155.5l-.7 1.5a1.31 1.31 0 0 0-.4 1.4l-.1 .1M571.3 154.6l-.3 .1M571.3 151.2v.1a1.28 1.28 0 0 1 .9 1l.3 .3h-.3a.63 .63 0 0 1-.9 .1 .63 .63 0 0 1-.2-.8zM571.3 151.3l.6 .3 .3 .7"/>
<path d="M571.3 155h-.1M571.5 148.4l-.2 .6M571.5 159.6v.3l-2 .6-1.1-.4v-.3l1.1 .4 2-.6a6.1 6.1 0 0 0-3.1 .2M571.6 156.5l-.5 1.5a.43 .43 0 0 1-.1 .7l-.4-.2 .2-1.9M571.8 154.6h.4l-.1 .7a.67 .67 0 0 1-.5 1.1l-.8 .2 .4-1.1zM571.8 148.5l-.2 .6M571.9 154.3l-.1 .4M571.9 153.3l.3 .1 .2 .4M571.9 152.1l.6 .5M572 156.4l-1.2 .2M572 157.8l-.1 .2 .3 .2M572.1 148.6l-.2 .6"/>
<path d="M572.2 154.6l-.1 1.3-.2 .9a1.82 1.82 0 0 0-.1 2.1l.2 .1M572.3 157.5l1.1-1-.5 1.6a1.26 1.26 0 0 0-.2 1.4v.1a.46 .46 0 0 1-.8 0 .46 .46 0 0 1 .1-.7zM572.3 153.5a1.05 1.05 0 0 1 1.7-.7 .56 .56 0 0 1 .8 .1 .56 .56 0 0 1-.2 .8l-.3 .3a1.09 1.09 0 0 1-1.9-.2M572.4 153.8l-.5 .6a.7 .7 0 0 1-.5 .6 .7 .7 0 0 1-.7-.2 .76 .76 0 0 1-.1-1.3l.5-.2a.34 .34 0 0 1 .5 .2 .34 .34 0 0 1-.3 .4l.1 .2a.24 .24 0 0 0 .2 .3 .24 .24 0 0 0 .3-.2l.1-.3-.1-.5-.6-.2-.7 .2-.4 .4 .1 .3M572.4 155.3l.1 .6M572.5 148.7l-.3 .7M572.8 148.9l-.3 .6M572.9 154.5l-.9 .1M572.9 158.7l.6 .4M573.1 149.1l-.3 .6M573.1 152.6a2.39 2.39 0 0 0-2 .5M573.3 157.5l.8 .9"/>
<path d="M573.3 154.5a6.5 6.5 0 0 0-1.4 3.4l1.5-1.4 .5-.1M573.4 152.6l.7 .2a.5 .5 0 0 1 .7 .1 .5 .5 0 0 1 0 .6l.2 1.1a7.9 7.9 0 0 1-.2 3.7l.3 .8h-2.5l.8-2.6-1.5 1.4a5.7 5.7 0 0 1 1.5-3.4l.4-.1a.93 .93 0 0 1-1-.8 .93 .93 0 0 1 .6-1zM573.4 152.6a.91 .91 0 0 0-.5 1.1 .91 .91 0 0 0 .9 .7M573.4 149.3l-.4 .5M573.4 156.5l-.5 1.6a1.24 1.24 0 0 0-.2 1.4l-.1 .2a.45 .45 0 0 1-.7-.1 .45 .45 0 0 1 .1-.7l.3-1.3M573.5 154.5l-.2 1M573.7 158l.2 .8 .4 .3M573.7 149.5l-.4 .5M574 153l-.3 .3M574 149.7l-.4 .5M574.3 149.9l-.5 .5M574.5 150.1l-.5 .5"/>
<path d="M574.7 154.7l.1 3.3M574.8 150.4l-.5 .5M574.8 153.6a9.8 9.8 0 0 1 0 4.9l.3 .6h-2.5M574.9 159.8l.5 .4M575 150.7l-.5 .4M575.1 159.5l.5 .4M575.2 150.9l-.5 .5M575.2 159.2l.6 .4M575.4 159l.6 .3M575.5 151.2l-.6 .4M575.5 158.7l.7 .3M575.7 151.5l-.6 .4"/>
<path d="M575.7 158.4l.6 .2M575.8 158.1l.6 .2M575.8 151.8l-.5 .4M575.9 157.7l.6 .3M576 157.4l.6 .2M576 152.1l-.6 .3M576.1 157.1l.6 .2M576.1 156.8l.7 .1M576.2 156.5l.6 .1M576.2 152.5l-.6 .2M576.2 156.2h.7M576.2 155.9h.7"/>
<path d="M576.3 152.8l-.6 .2M576.4 153.1l-.6 .2M576.6 153.5l-.7 .2M576.7 153.8l-.7 .2M576.7 154.1l-.6 .2M576.8 154.5l-.7 .1M576.8 154.9h-.6M576.9 155.2l-.7 .1M576.9 155.6h-.7M563.9 160.2l-.6 .4M564.1 160.4l-.5 .5M564.3 160.6l-.5 .5"/>
<path d="M564.5 160.9l-.4 .5M564.8 161.1l-.4 .5M565 161.3l-.4 .5M565.3 161.5l-.4 .5M565.6 161.6l-.4 .6M565.9 161.8l-.4 .6M566.2 161.9l-.3 .7M566.4 162.1l-.2 .6M566.7 162.2l-.2 .6M567.1 162.3l-.3 .7M567.4 162.4l-.2 .7M567.7 162.5l-.2 .7"/>
<path d="M568 162.6l-.1 .6M568.3 162.6l-.1 .7M568.6 162.6v.7M569 162.7l-.1 .6M569.3 162.7v.6M569.5 160.2l2.1-.6-.1 .3-2 .6zM569.5 160.2v.3M569.6 162.6l.1 .7M570 162.6v.7M570.3 162.6l.1 .7M570.6 162.5l.1 .7M570.9 162.5l.2 .6"/>
<path d="M571.2 162.4l.2 .6M571.5 162.3l.3 .6M571.8 162.2l.3 .6M572.1 162l.3 .6M572.4 161.9l.3 .6M572.7 161.7l.4 .6M573 161.6l.4 .5M573.3 161.4l.4 .5M573.5 161.2l.4 .5M573.8 161l.4 .5M574 160.8l.5 .5M574.2 160.5l.5 .5"/>
<path d="M574.5 160.3l.5 .4M574.7 160l.5 .5"/>
</g>
<!-- layer: G-ANNO-TTLB -->
<g fill="#fff" stroke="#fff" stroke-width=".27">
<path d="M550.8 161l30.8 4.3-5.8-4.3zM550.8 161l30.8 4.3h-30.8z"/>
<path d="M575.8 146.5h5.8l-5.8 14.5zM581.6 146.5l-5.8 14.5 5.8 4.3z"/>
</g>
<path d="M550.8 161h25v-14.5h5.8v18.8h-30.8z" fill="none" stroke="#fff" stroke-width=".27"/>
<g fill="#000" stroke="#000" stroke-width=".27">
<path d="M80.8 7.8l.2 2.6v-2.6zM80.8 7.8l.2 2.6h-.2z"/>
<path d="M130.8 7.8l.2 2.6v-2.6zM130.8 7.8l.2 2.6h-.2z"/>
<path d="M180.8 7.8l.2 2.6v-2.6zM180.8 7.8l.2 2.6h-.2z"/>
<path d="M230.8 7.8l.2 2.6v-2.6zM230.8 7.8l.2 2.6h-.2z"/>
<path d="M280.8 7.8l.2 2.6v-2.6zM280.8 7.8l.2 2.6h-.2z"/>
<path d="M330.8 7.8l.2 2.6v-2.6zM330.8 7.8l.2 2.6h-.2z"/>
<path d="M380.8 7.8l.2 2.6v-2.6zM380.8 7.8l.2 2.6h-.2z"/>
<path d="M430.8 7.8l.2 2.6v-2.6zM430.8 7.8l.2 2.6h-.2z"/>
<path d="M480.8 7.8l.2 2.6v-2.6zM480.8 7.8l.2 2.6h-.2z"/>
<path d="M530.8 7.8l.2 2.6v-2.6zM530.8 7.8l.2 2.6h-.2z"/>
<path d="M22.4 60.4h2.5v-.1zM22.4 60.3h2.5l-2.5 .1z"/>
<path d="M22.4 60.4h2.5v-.1zM22.4 60.3h2.5l-2.5 .1z"/>
<path d="M580.9 60.4h2.5v-.1zM580.9 60.3h2.5l-2.5 .1z"/>
<path d="M22.4 110.4h2.5v-.1zM22.4 110.3h2.5l-2.5 .1z"/>
<path d="M580.9 110.4h2.5v-.1zM580.9 110.3h2.5l-2.5 .1z"/>
<path d="M22.4 160.4h2.5v-.1zM22.4 160.3h2.5l-2.5 .1z"/>
<path d="M525.8 161.1h50v-.2zM525.8 160.9h50l-50 .2z"/>
<path d="M580.9 160.4h2.5v-.1zM580.9 160.3h2.5l-2.5 .1z"/>
<path d="M22.4 210.4h2.5v-.1zM22.4 210.3h2.5l-2.5 .1z"/>
<path d="M525.8 211.1h50v-.2zM525.8 210.9h50l-50 .2z"/>
<path d="M580.9 210.4h2.5v-.1zM580.9 210.3h2.5l-2.5 .1z"/>
<path d="M525.8 227.7h50v-.1zM525.8 227.6h50l-50 .1z"/>
<path d="M525.8 244.2v.2l50-.2zM525.8 244.4l50-.2v.2z"/>
<path d="M525.8 244.4h50v-.2zM525.8 244.2h50l-50 .2z"/>
<path d="M22.4 260.4h2.5v-.1zM22.4 260.3h2.5l-2.5 .1z"/>
<path d="M525.8 260.9v.2l50-.2zM525.8 261.1l50-.2v.2z"/>
<path d="M525.8 260.9v.2l50-.2zM525.8 261.1l50-.2v.2z"/>
<path d="M525.8 277.6v.1l50-.1zM525.8 277.7l50-.1v.1z"/>
<path d="M525.8 260.9v.2l50-.2zM525.8 261.1l50-.2v.2z"/>
<path d="M525.8 260.9v.2l50-.2zM525.8 261.1l50-.2v.2z"/>
<path d="M580.9 260.4h2.5v-.1zM580.9 260.3h2.5l-2.5 .1z"/>
<path d="M525.8 294.2v.2l50-.2zM525.8 294.4l50-.2v.2z"/>
<path d="M525.8 294.2v.2l50-.2zM525.8 294.4l50-.2v.2z"/>
<path d="M580.8 287.4l.2 2.4v-2.4zM580.8 287.4l.2 2.4h-.2z"/>
<path d="M22.4 310.4h2.5v-.1zM22.4 310.3h2.5l-2.5 .1z"/>
<path d="M525.8 315.9h50zM525.8 316l50-.1z"/>
<path d="M525.8 310.9v.2l50-.2zM525.8 311.1l50-.2v.2z"/>
<path d="M525.8 335.9h50zM525.8 336l50-.1z"/>
<path d="M525.8 330.9h50zM525.8 331l50-.1z"/>
<path d="M525.8 325.9h50zM525.8 326l50-.1z"/>
<path d="M525.8 320.9h50zM525.8 321l50-.1z"/>
<path d="M525.8 355.9h50zM525.8 356l50-.1z"/>
<path d="M525.8 350.9h50zM525.8 351l50-.1z"/>
<path d="M525.8 345.9h50zM525.8 346l50-.1z"/>
<path d="M525.8 340.9h50zM525.8 341l50-.1z"/>
<path d="M22.4 360.4h2.5v-.1zM22.4 360.3h2.5l-2.5 .1z"/>
<path d="M525.8 360.9v.2l50-.2zM525.8 361.1l50-.2v.2z"/>
<path d="M525.8 360.9v.2l50-.2zM525.8 361.1l50-.2v.2z"/>
<path d="M575.8 361.1h2.5v-.2zM575.8 360.9h2.5l-2.5 .2z"/>
<path d="M575.8 361.1h2.5v-.2zM575.8 360.9h2.5l-2.5 .2z"/>
<path d="M580.9 360.4h2.5v-.1zM580.9 360.3h2.5l-2.5 .1z"/>
<path d="M80.8 411.2l.2 2.5v-2.5zM80.8 411.2l.2 2.5h-.2z"/>
<path d="M130.8 411.2l.2 2.5v-2.5zM130.8 411.2l.2 2.5h-.2z"/>
<path d="M180.8 411.2l.2 2.5v-2.5zM180.8 411.2l.2 2.5h-.2z"/>
<path d="M230.8 411.2l.2 2.5v-2.5zM230.8 411.2l.2 2.5h-.2z"/>
<path d="M280.8 411.2l.2 2.5v-2.5zM280.8 411.2l.2 2.5h-.2z"/>
<path d="M330.8 411.2l.2 2.5v-2.5zM330.8 411.2l.2 2.5h-.2z"/>
<path d="M380.8 411.2l.2 2.5v-2.5zM380.8 411.2l.2 2.5h-.2z"/>
<path d="M430.8 411.2l.2 2.5v-2.5zM430.8 411.2l.2 2.5h-.2z"/>
<path d="M480.8 411.2l.2 2.5v-2.5zM480.8 411.2l.2 2.5h-.2z"/>
<path d="M530.8 411.2v2.5h.2zM530.8 411.2h.2v2.5z"/>
<path d="M530.8 411.2l.2 2.5v-2.5zM530.8 411.2l.2 2.5h-.2z"/>
<path d="M540.8 411.2l.2 2.5v-2.5zM540.8 411.2l.2 2.5h-.2z"/>
<path d="M555.8 411.2l.2 2.5v-2.5zM555.8 411.2l.2 2.5h-.2z"/>
<path d="M580.7 411.2l.5 2.5v-2.5zM580.7 411.2l.5 2.5h-.5z"/>
</g>
<path d="M24.9 10.4h556v400.8h-556zM590.9 411.2h2.2" fill="none" stroke="#000" stroke-width=".27"/>
<!-- layer: LINEE SEZIONE -->
<path d="M309 49.2h12.3M310.8 47.4v97M310.8 156v97M309 251.2h12.3" fill="none" stroke="#000" stroke-width=".27"/>
<path d="M308.6 145.9v8.7h4.4zM308.6 145.9h4.4v8.7z" fill="#fff" stroke="#fff" stroke-width=".27"/>
<text font-size="13.4" x="534.8" y="390.8">A740</text>
<g font-size="5">
<text x="108.3" y="35">80</text>
<text x="231.3" y="35">30</text>
<text x="359.7" y="35">80</text>
<text x="484.2" y="113.4">80</text>
<text x="312.5" y="154.3" transform="rotate(-90 312.5 154.3)">202</text>
<text x="529" y="183.1">QUINTA MONROY</text>
<text x="539.7" y="189.2">SIMPLEX</text>
<text x="541.3" y="195.2">STUDIO</text>
<text x="153.3" y="283.2">78</text>
<text x="279.1" y="303.3">78</text>
<text x="107.3" y="315.9" transform="rotate(-90 107.3 315.9)">28</text>
<text x="337.4" y="323.2" transform="rotate(-90 337.4 323.2)">7</text>
<text x="214" y="347.5">202</text>
<text x="107.3" y="378.9" transform="rotate(-90 107.3 378.9)">28</text>
</g>
<g font-size="3.5">
<text x="447.4" y="120.1">VISTA DALL'ALTO</text>
<text x="70.6" y="259.8">VISTA FRONTALE</text>
<text x="221.2" y="260.5">VISTA LATERALE</text>
<text x="323.2" y="259.3">VISTA DAL DIETRO</text>
<text x="117.5" y="331.9">7x ASSE DI</text>
<text x="242.5" y="331.3">1x PIEDINO</text>
<text x="117.7" y="336.1">APPOGGIO</text>
<text x="117.3" y="400.4">LATERALE</text>
<text x="117.5" y="396.3">2x ASSE</text>
</g>
<g font-size="2.8">
<text x="487.7" y="33" transform="rotate(90 487.7 33)">C</text>
<text x="428.9" y="65.5">B</text>
<text x="543.2" y="65.5">B</text>
<text x="487.7" y="97.3" transform="rotate(90 487.7 97.3)">C</text>
<text x="57.7" y="246.1">A</text>
<text x="162.6" y="246.1">A</text>
</g>
<g font-size="2.5">
<text x="50.6" y="9.2">1</text>
<text x="105.2" y="9.2">2</text>
<text x="155.2" y="9.2">3</text>
<text x="205.2" y="9.2">4</text>
<text x="255.2" y="9.2">5</text>
<text x="305.2" y="9.2">6</text>
<text x="355.2" y="9.2">7</text>
<text x="405.2" y="9.2">8</text>
<text x="455.2" y="9.2">9</text>
<text x="504.5" y="9.2">10</text>
<text x="554.5" y="9.2">11</text>
<text x="582.1" y="36">A</text>
<text x="22.2" y="36">A</text>
<text x="22.2" y="86.2">B</text>
<text x="582.1" y="86.2">B</text>
<text x="22.1" y="136.3">C</text>
<text x="582" y="136.3">C</text>
<text x="526.6" y="153.9">POLITECNICO DI MILANO</text>
<text x="526.7" y="160">C.L. DESIGN DEGLI INTERNI</text>
<text x="526.7" y="156.9">SCUOLA DEL DESIGN</text>
<text x="526.8" y="163.8">PROGETTO:</text>
<text x="22.1" y="186.2">D</text>
<text x="582" y="186.2">D</text>
<text x="526.8" y="213.8">CORSO:</text>
<text x="537.1" y="218.7">STRUMENTI E METODI</text>
<text x="540.8" y="221.7">DEL PROGETTO</text>
<text x="526.8" y="230.4">DOCENTE:</text>
<text x="22.2" y="236.3">E</text>
<text x="539.5" y="236.9">MARCO FERRARA</text>
<text x="582.1" y="236.3">E</text>
<text x="526.8" y="247.1">STUDENTI:</text>
<text x="540.1" y="253.5">ISABELLA RUINA</text>
<text x="526.8" y="263.8">OGGETTO:</text>
<text x="540" y="267.2">BILLY_002-638-50</text>
<text x="538.3" y="270.2">PROSPETTI, ABACO</text>
<text x="545.4" y="273.2">ARREDO</text>
<text x="526.8" y="280.4">NOTE:</text>
<text x="22.2" y="286.3">F</text>
<text x="550.3" y="286.9">-</text>
<text x="582.1" y="286.3">F</text>
<text x="526.8" y="297.1">NOME FILE:</text>
<text x="537.2" y="303.3">BILLY_002-638-50.dwg</text>
<text x="526.7" y="314.4">VERS</text>
<text x="566.3" y="314.4">DATA</text>
<text x="22" y="336.2">G</text>
<text x="581.9" y="336.2">G</text>
<text x="526.8" y="359.4">A</text>
<text x="560.4" y="359.4">2017.05.23</text>
<text x="526.8" y="363.9">TAVOLA NO.:</text>
<text x="563" y="363.9">7 DI</text>
<text x="570.1" y="363.9">9</text>
<text x="22.1" y="386.3">H</text>
<text x="582" y="386.3">H</text>
<text x="526.8" y="406.4">DATA:</text>
<text x="536.8" y="406.4">2017/04/03</text>
<text x="551.7" y="406.4">SCALA:</text>
<text x="566.3" y="406.4">1:10</text>
<text x="19.5" y="411.4" transform="rotate(-90 19.5 411.4)">DIRECTORY: C:\USERS\ISA\ONEDRIVE\FERRARA\FASE 2\QM-S_1_STUDIO\BILLY_002-638-50.DWG | PLOTTED ON: 27/06/2017 00:04:26 | BY USER: ISABELLA RUINA</text>
<text x="526.7" y="409.3">REV:</text>
<text x="531.4" y="413.7">0</text>
<text x="536.8" y="409.4">A</text>
<text x="541.4" y="413.7">10cm</text>
<text x="551.7" y="409.4">FORMATO:</text>
<text x="556.4" y="413.7">25cm</text>
<text x="568.2" y="409.4">A1</text>
<text x="574.3" y="413.7">50cm</text>
<text x="48.7" y="414.5">1</text>
<text x="105.2" y="414.5">2</text>
<text x="155.2" y="414.5">3</text>
<text x="205.2" y="414.5">4</text>
<text x="255.2" y="414.5">5</text>
<text x="305.2" y="414.5">6</text>
<text x="355.2" y="414.5">7</text>
<text x="405.2" y="414.5">8</text>
<text x="455.2" y="414.5">9</text>
<text x="504.5" y="414.5">10</text>
</g>
<g font-size="2.1">
<text x="484.9" y="31.6" transform="rotate(90 484.9 31.6)">A741</text>
<text x="427.7" y="68.3">A741</text>
<text x="541.8" y="68.3">A741</text>
<text x="484.9" y="96.2" transform="rotate(90 484.9 96.2)">A741</text>
<text x="56.5" y="242.8">A741</text>
<text x="161.1" y="242.8">A741</text>
</g>
</svg>
